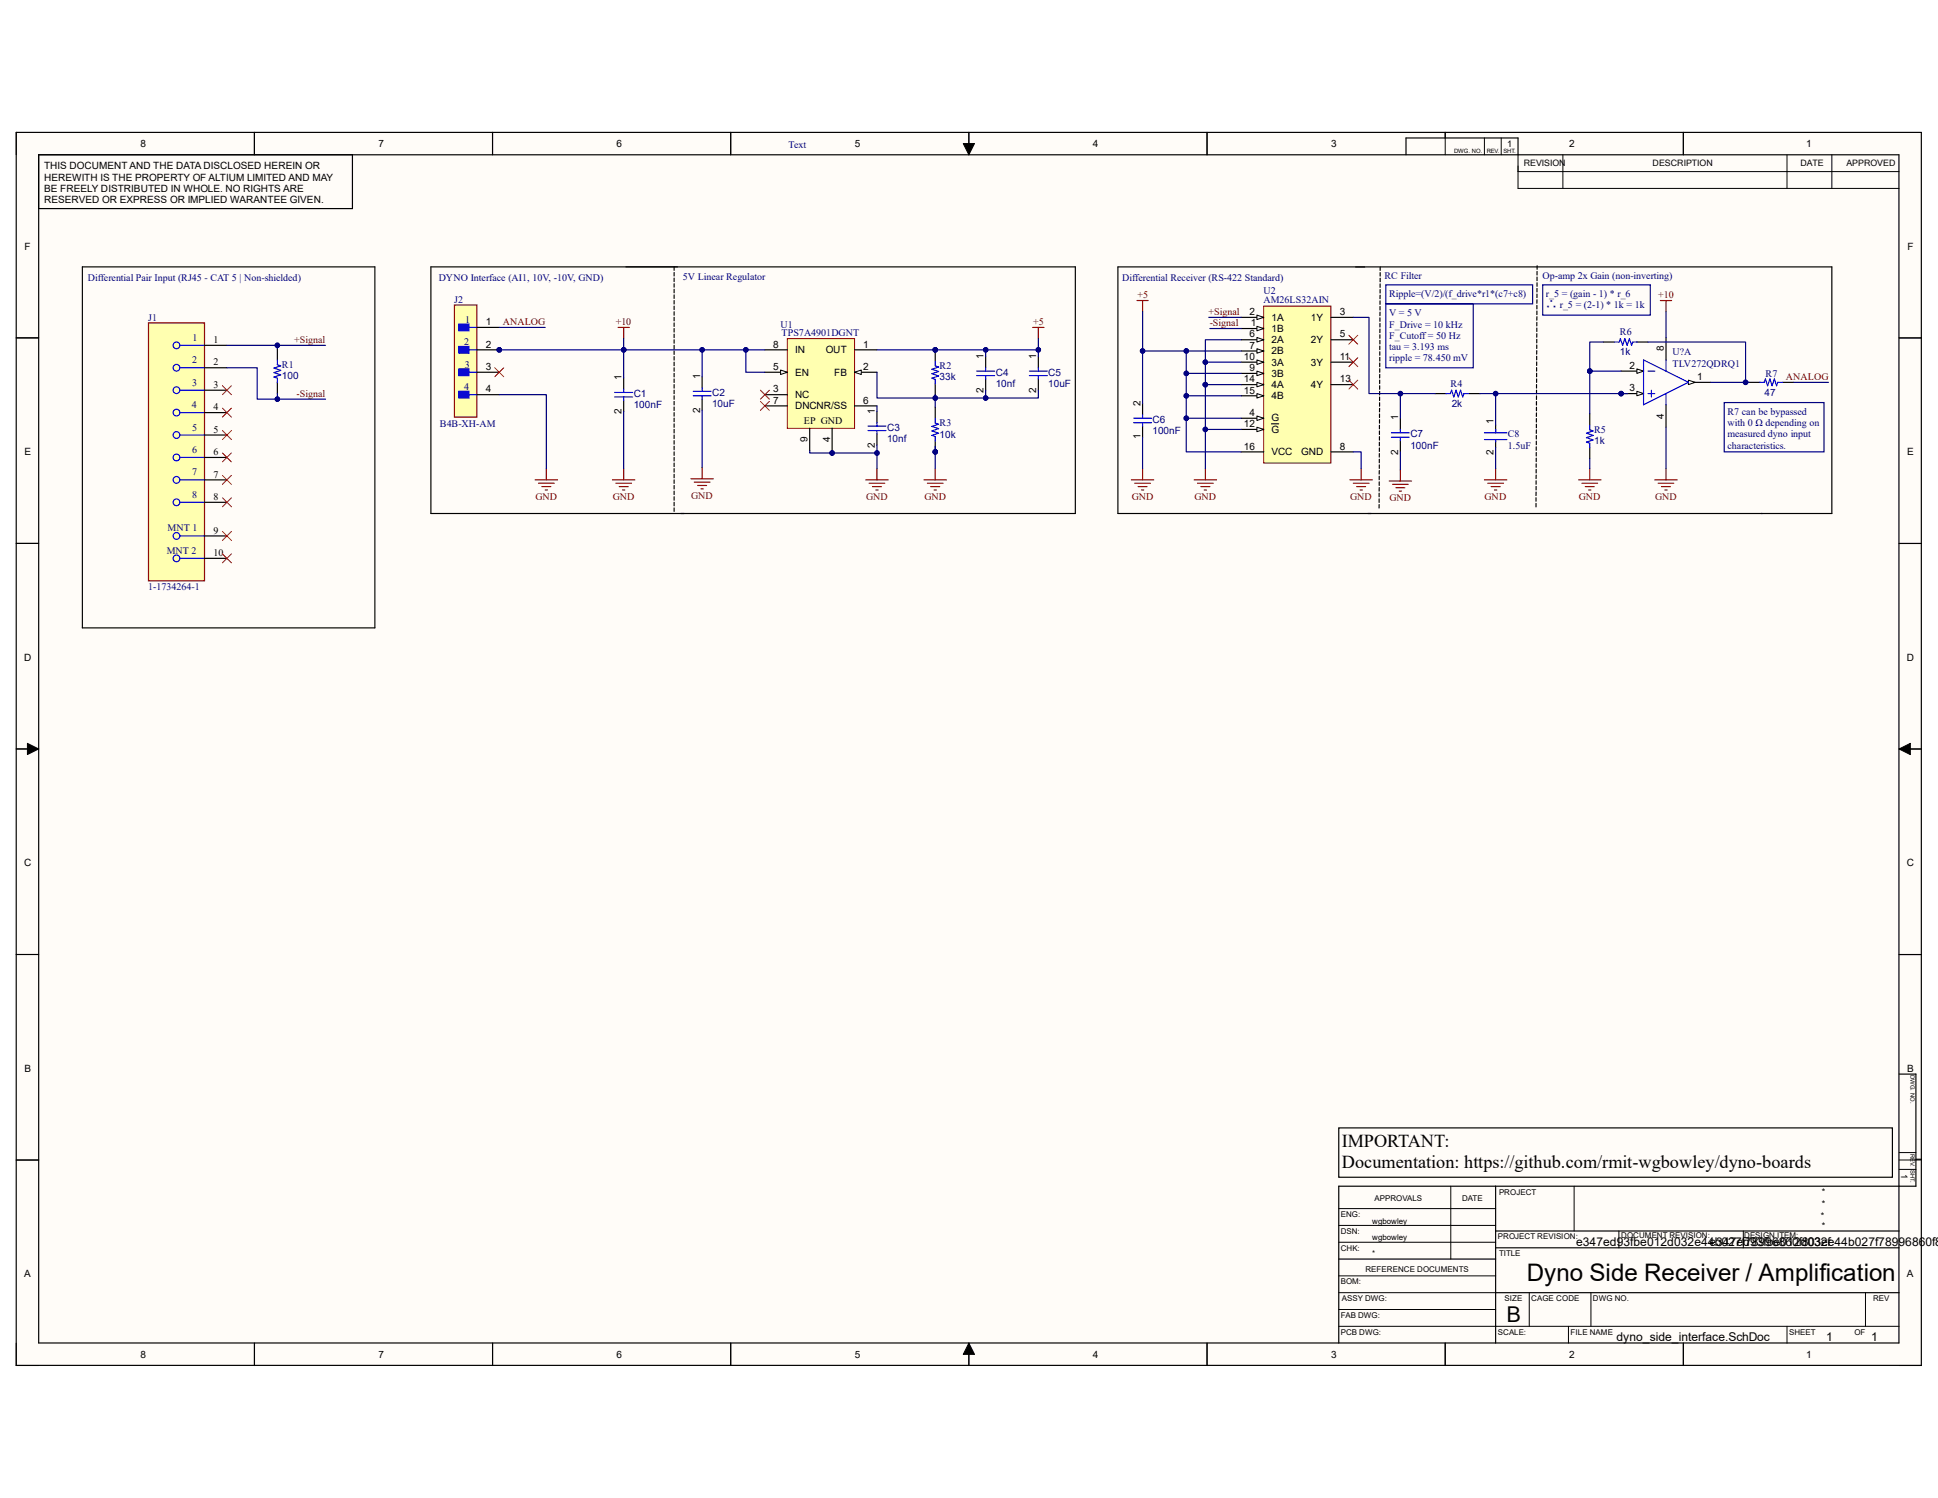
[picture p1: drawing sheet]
<svg xmlns="http://www.w3.org/2000/svg" width="279mm" height="216mm" viewBox="0 0 279 216" stroke-linecap="round" stroke-linejoin="round" font-family="sans-serif">
<g fill="#fffcf8">
<path d="M2.3 19.1h274.7v177.7h-274.7z" fill-rule="evenodd"/>
<path d="M5.6 22.3h268.2v171.3h-268.2z" fill-rule="evenodd"/>
</g>
<g fill="none" stroke="#000" stroke-width=".14">
<path d="M2.3 19.1v3.2M36.7 19.1v3.2M71 19.1v3.2M105.3 19.1v3.2M139.7 19.1v3.2M174 19.1v3.2M208.4 19.1v3.2M214 19.9v2.4M216.4 19.9v2.4M242.7 19.1v3.2M138.9 20.7h1.6l-.8 1.6zM218.9 22.3v4.9h54.9"/>
<path d="M218.9 24.7h54.9M225.3 22.3v4.9M257.6 22.3v4.9M264.1 22.3v4.9M2.3 48.7h3.3M273.8 48.7h3.2M2.3 78.3h3.3M273.8 78.3h3.2M2.3 107.9h3.3M4 107.1l1.6 .8-1.6 .8zM273.8 107.9l1.6-.8v1.7zM273.8 107.9h3.2"/>
<path d="M2.3 137.6h3.3M273.8 137.6h3.2M2.3 167.2h3.3M193 176.6h22.6M193 174.2h22.6M193 179h22.6M209.2 171v10.5M226.9 171v6.4M233.4 177.4v2.4M251.3 177.4v2.4M273.8 167.2h3.2M273.8 168.5h2.4"/>
<path d="M273.8 166.1h2.4M2.3 193.6v3.2h3.3M36.7 193.6v3.2M71 193.6v3.2M105.3 193.6v3.2M139.7 193.6l.8 1.6h-1.6zM139.7 193.6v3.2M174 193.6v3.2M193 191.2h80.8M193 186.3h22.6M193 183.9h22.6M193 188.7h22.6"/>
<path d="M208.4 193.6v3.2M220.5 186.3v4.9M226.1 191.2v2.4M229.4 186.3v4.9M242.7 193.6v3.2M257.6 191.2v2.4M268.9 186.3v4.9M273.8 196.8h3.2"/>
</g>
<g fill="none" stroke="#000" stroke-width=".17">
<path d="M2.3 19.1h274.7v177.7h-274.7zM36.7 19.1v3.2M71 19.1v3.2M105.3 19.1v3.2M139.7 19.1v3.2M174 19.1v3.2M208.4 19.1v.8M242.7 19.1v3.2M5.6 22.3h268.2v171.3h-268.2zM50.8 22.3v7.8h-45.2M202.7 22.3v-2.4h16.2v2.4M2.3 48.7h3.3"/>
<path d="M273.8 48.7h3.2M2.3 78.3h3.3M273.8 78.3h3.2M2.3 107.9h3.3M273.8 107.9h3.2M2.3 137.6h3.3M273.8 137.6h3.2M273.8 154.8h2.4v16.2h-83.2v22.6M2.3 167.2h3.3M215.6 177.4h58.2M215.6 171v22.6M215.6 179.8h58.2"/>
<path d="M276.2 167.1h.8M36.7 193.6v3.2M71 193.6v3.2M105.3 193.6v3.2M139.7 193.6v3.2M174 193.6v3.2M193 181.5h22.6M208.4 193.6v3.2M215.6 186.3h58.2M242.7 193.6v3.2"/>
</g>
<path d="M138.9 20.7h1.6l-.8 1.6zM4 107.1l1.6 .8-1.6 .8zM273.8 107.9l1.6-.8v1.7zM139.7 193.6l.8 1.6h-1.6z" fill="#000"/>
<path d="M182.2 44.1h9.7v22.6h-9.7z" fill-rule="evenodd" fill="#ffffb0"/>
<path d="M182.2 44.1h9.7v22.6h-9.7z" fill="none" stroke="#800000" stroke-width=".14"/>
<path d="M178.9 47.3h3.3" fill="none" stroke="#000" stroke-width=".17"/>
<path d="M181.2 47l1 .3-1 .4z" fill="#f8fcff"/>
<path d="M181.2 47l1 .3-1 .4z" fill="none" stroke="#000" stroke-width=".14"/>
<path d="M178.9 45.7h3.3" fill="none" stroke="#000" stroke-width=".17"/>
<path d="M181.2 45.4l1 .3-1 .4z" fill="#f8fcff"/>
<path d="M181.2 45.4l1 .3-1 .4z" fill="none" stroke="#000" stroke-width=".14"/>
<path d="M191.9 45.7h3.2M178.9 60.3h3.3" fill="none" stroke="#000" stroke-width=".17"/>
<path d="M181.2 60l1 .3-1 .3z" fill="#f8fcff"/>
<path d="M181.2 60l1 .3-1 .3z" fill="none" stroke="#000" stroke-width=".14"/>
<path d="M178.9 49h3.3M191.9 49h3.2" fill="none" stroke="#000" stroke-width=".17"/>
<path d="M181.2 48.6l1 .4-1 .3z" fill="#f8fcff"/>
<path d="M181.2 48.6l1 .4-1 .3z" fill="none" stroke="#000" stroke-width=".14"/>
<path d="M178.9 50.6h3.3" fill="none" stroke="#000" stroke-width=".17"/>
<path d="M181.2 50.3l1 .3-1 .3z" fill="#f8fcff"/>
<path d="M181.2 50.3l1 .3-1 .3z" fill="none" stroke="#000" stroke-width=".14"/>
<path d="M178.9 53.8h3.3M191.9 65.1h3.2" fill="none" stroke="#000" stroke-width=".17"/>
<path d="M181.2 53.5l1 .3-1 .3z" fill="#f8fcff"/>
<path d="M181.2 53.5l1 .3-1 .3z" fill="none" stroke="#000" stroke-width=".14"/>
<path d="M178.9 52.2h3.3" fill="none" stroke="#000" stroke-width=".17"/>
<path d="M181.2 51.9l1 .3-1 .3z" fill="#f8fcff"/>
<path d="M181.2 51.9l1 .3-1 .3z" fill="none" stroke="#000" stroke-width=".14"/>
<path d="M191.9 52.2h3.2M178.9 61.9h3.3" fill="none" stroke="#000" stroke-width=".17"/>
<path d="M181.2 61.6l1 .3-1 .3z" fill="#f8fcff"/>
<path d="M181.2 61.6l1 .3-1 .3z" fill="none" stroke="#000" stroke-width=".14"/>
<path d="M178.9 55.4h3.3M191.9 55.4h3.2M183.3 61.1h1" fill="none" stroke="#000" stroke-width=".17"/>
<path d="M181.2 55.1l1 .3-1 .4z" fill="#f8fcff"/>
<path d="M181.2 55.1l1 .3-1 .4z" fill="none" stroke="#000" stroke-width=".14"/>
<path d="M178.9 57h3.3" fill="none" stroke="#000" stroke-width=".17"/>
<path d="M181.2 56.7l1 .3-1 .4z" fill="#f8fcff"/>
<path d="M181.2 56.7l1 .3-1 .4z" fill="none" stroke="#000" stroke-width=".14"/>
<path d="M178.9 65.1h3.3" fill="none" stroke="#000" stroke-width=".17"/>
<path d="M21.4 46.5h8.1v37.2h-8.1z" fill-rule="evenodd" fill="#ffffb0"/>
<path d="M21.4 46.5h8.1v37.2h-8.1z" fill="none" stroke="#800000" stroke-width=".17"/>
<g fill="none" stroke="#00f" stroke-width=".17">
<path d="M25.9 49.8h3.6M25.9 53h3.6M25.9 56.2h3.6M25.9 59.5h3.6M25.9 62.7h3.6M25.9 65.9h3.6M25.9 69.2h3.6M25.9 72.4h3.6M25.9 77.2h3.6M25.9 80.5h3.6"/>
<circle cx="25.4" cy="49.8" r=".49"/>
<circle cx="25.4" cy="53" r=".49"/>
<circle cx="25.4" cy="59.5" r=".49"/>
<circle cx="25.4" cy="56.2" r=".49"/>
<circle cx="25.4" cy="65.9" r=".49"/>
<circle cx="25.4" cy="72.4" r=".49"/>
<circle cx="25.4" cy="62.7" r=".49"/>
<circle cx="25.4" cy="69.2" r=".49"/>
<circle cx="25.4" cy="77.2" r=".49"/>
<circle cx="25.4" cy="80.5" r=".49"/>
</g>
<path d="M29.5 49.8h3.2M29.5 53h3.2M29.5 56.2h3.2M29.5 59.5h3.2M29.5 62.7h3.2M29.5 65.9h3.2M29.5 69.2h3.2M29.5 72.4h3.2M29.5 77.2h3.2M29.5 80.5h3.2" fill="none" stroke="#000" stroke-width=".17"/>
<path d="M113.5 48.8h9.7v12.9h-9.7z" fill-rule="evenodd" fill="#ffffb0"/>
<path d="M113.5 48.8h9.7v12.9h-9.7z" fill="none" stroke="#800000" stroke-width=".14"/>
<path d="M123.2 50.4h3.2M123.2 53.7h3.2" fill="none" stroke="#000" stroke-width=".17"/>
<path d="M123.2 53.7l1-.4v.7z" fill="#f8fcff"/>
<path d="M123.2 53.7l1-.4v.7z" fill="none" stroke="#000" stroke-width=".14"/>
<path d="M110.3 56.9h3.2M110.3 53.7h3.2M120 61.7v3.3" fill="none" stroke="#000" stroke-width=".17"/>
<path d="M112.5 53.3l1 .4-1 .3z" fill="#f8fcff"/>
<path d="M112.5 53.3l1 .4-1 .3z" fill="none" stroke="#000" stroke-width=".14"/>
<path d="M110.3 58.5h3.2M110.3 50.4h3.2M123.2 58.5h3.2M116.7 61.7v3.3" fill="none" stroke="#000" stroke-width=".17"/>
<circle cx="72" cy="50.4" r=".32" fill="#000080"/>
<circle cx="72" cy="50.4" r=".32" fill="none" stroke="#000080" stroke-width=".14"/>
<path d="M65.5 44h3.2v16.1h-3.2z" fill-rule="evenodd" fill="#ffffb0"/>
<path d="M65.5 44h3.2v16.1h-3.2z" fill="none" stroke="#800000" stroke-width=".17"/>
<path d="M66.2 46.7h1.4v1h-1.4z" fill-rule="evenodd" fill="#00f"/>
<path d="M66.2 46.7h1.4v1h-1.4zM67.6 47.2h1.1" fill="none" stroke="#00f" stroke-width=".17"/>
<path d="M66.2 49.9h1.4v1h-1.4z" fill-rule="evenodd" fill="#00f"/>
<path d="M66.2 49.9h1.4v1h-1.4zM67.6 50.4h1.1" fill="none" stroke="#00f" stroke-width=".17"/>
<path d="M66.2 53.2h1.4v.9h-1.4z" fill-rule="evenodd" fill="#00f"/>
<path d="M66.2 53.2h1.4v.9h-1.4zM67.6 53.7h1.1" fill="none" stroke="#00f" stroke-width=".17"/>
<path d="M66.2 56.4h1.4v1h-1.4z" fill-rule="evenodd" fill="#00f"/>
<path d="M66.2 56.4h1.4v1h-1.4zM67.6 56.9h1.1" fill="none" stroke="#00f" stroke-width=".17"/>
<path d="M68.7 47.2h3.3M68.7 50.4h3.3" fill="none" stroke="#000" stroke-width=".17"/>
<circle cx="72" cy="50.4" r=".32" fill="#000080"/>
<circle cx="72" cy="50.4" r=".32" fill="none" stroke="#000080" stroke-width=".14"/>
<g fill="none" stroke="#000" stroke-width=".17">
<path d="M11.9 38.5h42.1v52h-42.1zM62.1 38.5h92.9v35.5h-92.9zM97.2 38.5v.5M97.2 39.3v.5M40 50.3v1.6M40 55.1v1.6M68.7 53.7h3.3M68.7 56.9h3.3M89.9 54.5v1.6M89.9 57.7v1.6M97.2 40.1v.5M97.2 40.9v.5"/>
<path d="M97.2 41.7v.5M97.2 42.5v.5M97.2 43.3v.5M97.2 44.1v.5M97.2 44.9v.5M97.2 45.7v.5M97.2 46.5v.5M97.2 47.3v.6M97.2 48.2v.5M97.2 49v.5M97.2 49.8v.5M97.2 50.6v.5"/>
<path d="M97.2 51.4v.5M97.2 52.2v.5M97.2 53v.5M97.2 53.8v.5M97.2 54.6v.5M97.2 55.4v.5M97.2 56.2v.5M97.2 57v.6M97.2 57.9v.5M97.2 58.7v.5M97.2 59.5v.5M101.2 54.3v1.6"/>
<path d="M101.2 57.5v1.6M126.4 59.3v1.6M142.1 51.4v1.6M142.1 54.6v1.6M149.7 51.4v1.6M149.7 54.6v1.6M97.2 60.3v.5M97.2 61.1v.5M97.2 61.9v.5M97.2 62.7v.5M97.2 63.5v.5M97.2 64.3v.5"/>
<path d="M97.2 65.1v.5M97.2 65.9v.5M97.2 66.7v.5M97.2 67.5v.6M97.2 68.4v.5M97.2 69.2v.5M97.2 70v.5M97.2 70.8v.5M97.2 71.6v.5M97.2 72.4v.5M97.2 73.2v.5M126.4 62.5v1.7"/>
</g>
<g fill="none" stroke="#f00" stroke-width=".14">
<path d="M32.1 58.8l1.3 1.3M32.1 55.6l1.3 1.3M33.4 58.8l-1.3 1.3M33.4 55.6l-1.3 1.3M71.3 53l1.3 1.3M72.6 53l-1.3 1.3M109.6 56.2l1.3 1.3M109.6 57.9l1.3 1.2M110.9 56.2l-1.3 1.3M110.9 57.9l-1.3 1.2M32.1 79.8l1.3 1.3M32.1 76.6l1.3 1.3"/>
<path d="M32.1 71.7l1.3 1.3M32.1 68.5l1.3 1.3M32.1 65.3l1.3 1.3M32.1 62.1l1.3 1.2M33.4 79.8l-1.3 1.3M33.4 76.6l-1.3 1.3M33.4 71.7l-1.3 1.3M33.4 68.5l-1.3 1.3M33.4 65.3l-1.3 1.3M33.4 62.1l-1.3 1.2"/>
</g>
<g fill="none" stroke="#00f" stroke-width=".17">
<path d="M40 51.9v.7l.5 .1-1 .4 1 .3-1 .3 1 .3-1 .3 .5 .2v.7M88.6 57.2h2.6M88.6 56.6h2.6M89.9 56.1v.5M89.9 57.2v.5M99.9 57h2.6M99.9 56.4h2.6M101.2 55.9v.5M101.2 57v.5M140.8 54.1h2.6M140.8 53.5h2.6M142.1 53v.5"/>
<path d="M142.1 54.1v.5M148.4 54.1h2.6M148.4 53.5h2.6M149.7 53v.5M149.7 54.1v.5M125.1 62.1h2.6M125.1 61.4h2.6M126.4 60.9v.5M126.4 62.1v.4"/>
</g>
<g fill="none" stroke="#800000" stroke-width=".17">
<path d="M89.1 47.2h1.6M89.9 47.2v1.6M148.9 47.2h1.6M149.7 47.2v1.6M77.1 69.2h3.3M77.6 69.6h2.3M78.1 70.1h1.3M78.6 70.6h.3M78.8 67.5v1.7M88.3 69.2h3.2M88.8 69.6h2.2M89.3 70.1h1.3"/>
<path d="M89.8 70.6h.3M89.9 67.5v1.7M99.6 69h3.2M100.1 69.5h2.3M100.6 70h1.3M101.1 70.5h.3M101.2 67.4v1.6M124.8 69.2h3.2M125.3 69.6h2.3M125.8 70.1h1.3M126.3 70.6h.3M126.4 67.5v1.7"/>
<path d="M133.2 69.2h3.3M133.7 69.6h2.3M134.2 70.1h1.3M134.7 70.6h.3M134.8 67.5v1.7"/>
</g>
<circle cx="134.8" cy="65.1" r=".32" fill="#000080"/>
<circle cx="134.8" cy="65.1" r=".32" fill="none" stroke="#000080" stroke-width=".14"/>
<path d="M134.8 58.7v1.6M134.8 63.5v1.6" fill="none" stroke="#000" stroke-width=".17"/>
<circle cx="134.8" cy="65.1" r=".32" fill="#000080"/>
<circle cx="134.8" cy="65.1" r=".32" fill="none" stroke="#000080" stroke-width=".14"/>
<path d="M134.8 60.3v.7l.5 .1-.9 .4 .9 .3-.9 .3 .9 .3-.9 .4 .4 .1v.7" fill="none" stroke="#00f" stroke-width=".17"/>
<circle cx="134.8" cy="50.4" r=".32" fill="#000080"/>
<circle cx="134.8" cy="50.4" r=".32" fill="none" stroke="#000080" stroke-width=".14"/>
<path d="M134.8 50.4v1.6" fill="none" stroke="#000" stroke-width=".17"/>
<circle cx="134.8" cy="50.4" r=".32" fill="#000080"/>
<circle cx="134.8" cy="50.4" r=".32" fill="none" stroke="#000080" stroke-width=".14"/>
<g fill="none" stroke="#000" stroke-width=".17">
<path d="M161.2 38.5h102.9v35.5h-102.9zM199 38.5v.5M199 39.3v.5M221.6 39.1v.5M221.6 39.9v.5M221.6 38.3v.5M134.8 55.3v1.6M164.7 58.2v1.6M198.9 59.7v.5M198.9 57.2v.5M198.9 58v.5M198.9 58.9v.5"/>
<path d="M198.9 54.8v.5M198.9 55.6v.5M198.9 56.4v.5M198.9 52.3v.5M198.9 53.1v.6M198.9 54v.5M198.9 49.9v.5M198.9 50.7v.5M198.9 51.5v.5M198.9 48.2v.6M198.9 49.1v.5M198.9 45.8v.5"/>
<path d="M198.9 46.6v.5M198.9 47.4v.5M199 43.4v.5M199 44.2v.5M199 45l-.1 .5M199 40.9v.5M199 41.7v.5M199 42.5v.6M199 40.1v.5M206.9 56.7h1.6M211.8 56.7h1.6M221.5 57.9v.5"/>
<path d="M221.5 58.7v.5M221.5 59.5v.5M221.5 55.4v.5M221.5 56.2v.6M221.5 57.1v.5M221.5 53v.5M221.5 53.8v.5M221.5 54.6v.5M221.5 51.4v.5M221.5 52.2v.5M221.6 48.9v.5M221.6 49.7v.5"/>
<path d="M221.6 50.5l-.1 .5M221.6 46.5v.5M221.6 47.3v.5M221.6 48.1v.5M221.6 44v.5M221.6 44.8v.5M221.6 45.6v.6M221.6 41.6v.5M221.6 42.4v.5M221.6 43.2v.5M221.6 40.8v.5M229.2 59.6v1.6"/>
<path d="M231.1 49.3h1.6M236 49.3h1.6M252.1 55.1h1.7M257 55.1h1.6M164.7 61.4v1.6M198.8 71.1v.5M198.8 71.9v.5M198.8 72.7v.5M198.8 68.6v.5M198.8 69.4v.6M198.8 70.3v.5M198.9 66.2v.5"/>
<path d="M198.9 67v.5M198.9 67.8l-.1 .5M198.9 63.7v.6M198.9 64.6v.5M198.9 65.4v.5M198.9 61.3v.5M198.9 62.1v.5M198.9 62.9v.5M198.9 60.5v.5M201.9 60.3v1.6M201.9 63.5v1.6M215.6 61.2v1.2"/>
<path d="M215.6 63.5v1M221.4 71.7v.5M221.4 72.5v.6M221.5 69.3v.5M221.5 70.1v.5M221.5 70.9l-.1 .5M221.5 66.8v.6M221.5 67.7v.5M221.5 68.5v.5M221.5 64.4v.5M221.5 65.2v.5M221.5 66v.5"/>
<path d="M221.5 62.8v.5M221.5 63.6v.5M221.5 60.3v.5M221.5 61.1v.5M221.5 62v.5M229.2 64.5v1.6"/>
</g>
<g fill="none" stroke="#00f" stroke-width=".17">
<path d="M134.8 52.1v.6l.5 .2-.9 .3 .9 .3-.9 .4 .9 .3-.9 .3 .4 .2v.6M164.7 59.8v.5M208.5 56.7h.6l.2-.5 .3 1 .3-1 .3 1 .4-1 .3 1 .2-.5h.6M232.8 49.3h.6l.2-.5 .3 1 .4-1 .3 1 .3-1 .3 1 .2-.5h.6M253.7 55.1h.6l.2-.5 .3 1 .4-1 .3 1 .3-1 .3 1 .2-.5h.6M163.4 60.3h2.6M163.4 60.9h2.6M164.7 60.9v.5M200.6 63h2.6M200.6 62.4h2.6M201.9 61.9v.5M201.9 63v.5"/>
<path d="M214 62.4h3.2M214 63.4h3.2M215.6 61.9v.5M215.6 63.5v.2M229.2 61.3v.6l.5 .2-1 .3 1 .4-1 .3 1 .3-1 .3 .5 .2v.6"/>
</g>
<g fill="none" stroke="#800000" stroke-width=".17">
<path d="M163.9 43.3h1.6M164.7 43.3v1.6M239.4 43.3h1.6M240.2 43.3v1.6M163.1 69.2h3.2M163.6 69.6h2.3M164.1 70.1h1.3M164.6 70.6h.3M164.7 67.5v1.7M172.2 69.2h3.2M172.6 69.6h2.3M173.1 70.1h1.3"/>
<path d="M173.6 70.6h.3M173.8 67.6v1.6M194.6 69.2h3.3M195.1 69.6h2.3M195.6 70.1h1.3M196.1 70.6h.3M196.2 67.6v1.6M200.3 69.3h3.2M200.8 69.8h2.2M201.2 70.3h1.3M201.7 70.8h.4M201.9 67.7v1.6"/>
<path d="M214 69.2h3.2M214.5 69.6h2.3M215 70.1h1.3M215.5 70.6h.3M215.6 67.6v1.6M227.6 69.2h3.2M228.1 69.6h2.2M228.5 70.1h1.3M229 70.6h.4M229.2 67.6v1.6M238.6 69.2h3.2M239.1 69.6h2.2"/>
<path d="M239.5 70.1h1.3M240 70.6h.3M240.2 67.6v1.6"/>
</g>
<path d="M194.5 48.3l1.2 1.3M194.5 51.6l1.2 1.2M194.5 54.8l1.2 1.3M195.7 48.3l-1.2 1.3M195.7 51.6l-1.2 1.2M195.7 54.8l-1.2 1.3" fill="none" stroke="#f00" stroke-width=".14"/>
<circle cx="233.7" cy="56.7" r=".32" fill="#000080"/>
<circle cx="233.7" cy="56.7" r=".32" fill="none" stroke="#000080" stroke-width=".14"/>
<path d="M243.4 55.1h3.2" fill="none" stroke="#000" stroke-width=".17"/>
<path d="M243.4 54.8l1 .3-1 .3z" fill="#f8fcff"/>
<path d="M243.4 54.8l1 .3-1 .3z" fill="none" stroke="#000" stroke-width=".14"/>
<path d="M233.7 53.5h3.3" fill="none" stroke="#000" stroke-width=".17"/>
<path d="M236 53.2l1 .3-1 .3z" fill="#f8fcff"/>
<path d="M236 53.2l1 .3-1 .3z" fill="none" stroke="#000" stroke-width=".14"/>
<path d="M233.7 56.7h3.3" fill="none" stroke="#000" stroke-width=".17"/>
<path d="M236 56.4l1 .3-1 .3z" fill="#f8fcff"/>
<path d="M236 56.4l1 .3-1 .3z" fill="none" stroke="#000" stroke-width=".14"/>
<circle cx="233.7" cy="56.7" r=".32" fill="#000080"/>
<circle cx="233.7" cy="56.7" r=".32" fill="none" stroke="#000080" stroke-width=".14"/>
<path d="M237 51.9l6.4 3.2-6.4 3.2zM237.6 53.5h1M237.6 56.7h1M238.1 56.2v1M240.2 51.9v1.6M240.2 56.7v1.6" fill="none" stroke="#00f" stroke-width=".17"/>
<path d="M240.2 48.6v3.3M240.2 58.3v3.3M193 162.6h79.8v7.1h-79.8z" fill="none" stroke="#000" stroke-width=".17"/>
<path d="M32.7 49.8h14.2M199.8 43.8h12.6v9.2h-12.6zM199.8 41.1h21.2v2.7h-21.2zM222.4 41.1h15.5v4.3h-15.5zM248.6 58h14.4v7.1h-14.4z" fill="none" stroke="#000080" stroke-width=".17"/>
<circle cx="40" cy="49.8" r=".32" fill="#000080"/>
<circle cx="40" cy="49.8" r=".32" fill="none" stroke="#000080" stroke-width=".14"/>
<path d="M40 49.8v.5" fill="none" stroke="#000080" stroke-width=".17"/>
<circle cx="40" cy="49.8" r=".32" fill="#000080"/>
<circle cx="40" cy="49.8" r=".32" fill="none" stroke="#000080" stroke-width=".14"/>
<path d="M72 56.9h6.8v10.6M72 47.2h6.6M89.9 50.4v4.1M101.2 59.1v8.3M126.4 58.5v.8" fill="none" stroke="#000080" stroke-width=".17"/>
<circle cx="89.9" cy="50.4" r=".32" fill="#000080"/>
<circle cx="89.9" cy="50.4" r=".32" fill="none" stroke="#000080" stroke-width=".14"/>
<path d="M89.9 48.8v1.6" fill="none" stroke="#000080" stroke-width=".17"/>
<circle cx="89.9" cy="50.4" r=".32" fill="#000080"/>
<circle cx="89.9" cy="50.4" r=".32" fill="none" stroke="#000080" stroke-width=".14"/>
<path d="M110.3 50.4h-2.8v3.3h2.8" fill="none" stroke="#000080" stroke-width=".17"/>
<circle cx="107.5" cy="50.4" r=".32" fill="#000080"/>
<circle cx="107.5" cy="50.4" r=".32" fill="none" stroke="#000080" stroke-width=".14"/>
<path d="M101.2 50.4h6.3" fill="none" stroke="#000080" stroke-width=".17"/>
<circle cx="101.2" cy="50.4" r=".32" fill="#000080"/>
<circle cx="101.2" cy="50.4" r=".32" fill="none" stroke="#000080" stroke-width=".14"/>
<circle cx="107.5" cy="50.4" r=".32" fill="#000080"/>
<circle cx="107.5" cy="50.4" r=".32" fill="none" stroke="#000080" stroke-width=".14"/>
<path d="M71.8 50.4h29.4v3.9" fill="none" stroke="#000080" stroke-width=".17"/>
<circle cx="72" cy="50.4" r=".32" fill="#000080"/>
<circle cx="72" cy="50.4" r=".32" fill="none" stroke="#000080" stroke-width=".14"/>
<circle cx="89.9" cy="50.4" r=".32" fill="#000080"/>
<circle cx="89.9" cy="50.4" r=".32" fill="none" stroke="#000080" stroke-width=".14"/>
<circle cx="101.2" cy="50.4" r=".32" fill="#000080"/>
<circle cx="101.2" cy="50.4" r=".32" fill="none" stroke="#000080" stroke-width=".14"/>
<path d="M126.4 64.2v3.3" fill="none" stroke="#000080" stroke-width=".17"/>
<circle cx="126.4" cy="65.3" r=".32" fill="#000080"/>
<circle cx="126.4" cy="65.3" r=".32" fill="none" stroke="#000080" stroke-width=".14"/>
<path d="M142.1 50.4v1" fill="none" stroke="#000080" stroke-width=".17"/>
<circle cx="142.1" cy="50.4" r=".32" fill="#000080"/>
<circle cx="142.1" cy="50.4" r=".32" fill="none" stroke="#000080" stroke-width=".14"/>
<path d="M142.1 56.2v1.2" fill="none" stroke="#000080" stroke-width=".17"/>
<circle cx="142.1" cy="57.4" r=".32" fill="#000080"/>
<circle cx="142.1" cy="57.4" r=".32" fill="none" stroke="#000080" stroke-width=".14"/>
<path d="M126.4 53.7v3.7h23.3v-1.2" fill="none" stroke="#000080" stroke-width=".17"/>
<circle cx="134.8" cy="57.4" r=".32" fill="#000080"/>
<circle cx="134.8" cy="57.4" r=".32" fill="none" stroke="#000080" stroke-width=".14"/>
<circle cx="142.1" cy="57.4" r=".32" fill="#000080"/>
<circle cx="142.1" cy="57.4" r=".32" fill="none" stroke="#000080" stroke-width=".14"/>
<path d="M126.4 50.4h23.3v1" fill="none" stroke="#000080" stroke-width=".17"/>
<circle cx="134.8" cy="50.4" r=".32" fill="#000080"/>
<circle cx="134.8" cy="50.4" r=".32" fill="none" stroke="#000080" stroke-width=".14"/>
<circle cx="142.1" cy="50.4" r=".32" fill="#000080"/>
<circle cx="142.1" cy="50.4" r=".32" fill="none" stroke="#000080" stroke-width=".14"/>
<circle cx="149.7" cy="50.4" r=".32" fill="#000080"/>
<circle cx="149.7" cy="50.4" r=".32" fill="none" stroke="#000080" stroke-width=".14"/>
<path d="M149.7 48.8v1.6" fill="none" stroke="#000080" stroke-width=".17"/>
<circle cx="149.7" cy="50.4" r=".32" fill="#000080"/>
<circle cx="149.7" cy="50.4" r=".32" fill="none" stroke="#000080" stroke-width=".14"/>
<path d="M174.3 45.7h4.6M174.4 47.3h4.5M178.9 49h-5.1v3.2" fill="none" stroke="#000080" stroke-width=".17"/>
<circle cx="173.8" cy="52.2" r=".32" fill="#000080"/>
<circle cx="173.8" cy="52.2" r=".32" fill="none" stroke="#000080" stroke-width=".14"/>
<path d="M173.8 55.4h5.1" fill="none" stroke="#000080" stroke-width=".17"/>
<circle cx="173.8" cy="55.4" r=".32" fill="#000080"/>
<circle cx="173.8" cy="55.4" r=".32" fill="none" stroke="#000080" stroke-width=".14"/>
<path d="M173.8 55.4v6.5h5.1" fill="none" stroke="#000080" stroke-width=".17"/>
<circle cx="173.8" cy="61.9" r=".32" fill="#000080"/>
<circle cx="173.8" cy="61.9" r=".32" fill="none" stroke="#000080" stroke-width=".14"/>
<circle cx="173.8" cy="55.4" r=".32" fill="#000080"/>
<circle cx="173.8" cy="55.4" r=".32" fill="none" stroke="#000080" stroke-width=".14"/>
<path d="M178.9 52.2h-5.1v3.2" fill="none" stroke="#000080" stroke-width=".17"/>
<circle cx="173.8" cy="52.2" r=".32" fill="#000080"/>
<circle cx="173.8" cy="52.2" r=".32" fill="none" stroke="#000080" stroke-width=".14"/>
<circle cx="173.8" cy="55.4" r=".32" fill="#000080"/>
<circle cx="173.8" cy="55.4" r=".32" fill="none" stroke="#000080" stroke-width=".14"/>
<path d="M171 60.3v4.8h7.9" fill="none" stroke="#000080" stroke-width=".17"/>
<circle cx="171" cy="60.3" r=".32" fill="#000080"/>
<circle cx="171" cy="60.3" r=".32" fill="none" stroke="#000080" stroke-width=".14"/>
<path d="M171 57v3.3h7.9" fill="none" stroke="#000080" stroke-width=".17"/>
<circle cx="171" cy="57" r=".32" fill="#000080"/>
<circle cx="171" cy="57" r=".32" fill="none" stroke="#000080" stroke-width=".14"/>
<circle cx="171" cy="60.3" r=".32" fill="#000080"/>
<circle cx="171" cy="60.3" r=".32" fill="none" stroke="#000080" stroke-width=".14"/>
<path d="M32.7 53h4.4v4.5h9.8" fill="none" stroke="#000080" stroke-width=".17"/>
<circle cx="40" cy="57.5" r=".32" fill="#000080"/>
<circle cx="40" cy="57.5" r=".32" fill="none" stroke="#000080" stroke-width=".14"/>
<path d="M40 56.7v.8" fill="none" stroke="#000080" stroke-width=".17"/>
<circle cx="40" cy="57.5" r=".32" fill="#000080"/>
<circle cx="40" cy="57.5" r=".32" fill="none" stroke="#000080" stroke-width=".14"/>
<path d="M89.9 59.3v8.2M134.8 56.9v1.8M195.1 65.1h1.1v2.5" fill="none" stroke="#000080" stroke-width=".17"/>
<circle cx="134.8" cy="57.4" r=".32" fill="#000080"/>
<circle cx="134.8" cy="57.4" r=".32" fill="none" stroke="#000080" stroke-width=".14"/>
<path d="M178.9 53.8h-7.9v3.2h7.9M164.7 63v4.5" fill="none" stroke="#000080" stroke-width=".17"/>
<circle cx="171" cy="57" r=".32" fill="#000080"/>
<circle cx="171" cy="57" r=".32" fill="none" stroke="#000080" stroke-width=".14"/>
<circle cx="171" cy="53.8" r=".32" fill="#000080"/>
<circle cx="171" cy="53.8" r=".32" fill="none" stroke="#000080" stroke-width=".14"/>
<path d="M164.7 50.6v7.6" fill="none" stroke="#000080" stroke-width=".17"/>
<circle cx="164.7" cy="50.6" r=".32" fill="#000080"/>
<circle cx="164.7" cy="50.6" r=".32" fill="none" stroke="#000080" stroke-width=".14"/>
<path d="M164.7 44.9v5.7h14.2M201.9 65.1v2.6M215.6 64.5v3.1" fill="none" stroke="#000080" stroke-width=".17"/>
<circle cx="164.7" cy="50.6" r=".32" fill="#000080"/>
<circle cx="164.7" cy="50.6" r=".32" fill="none" stroke="#000080" stroke-width=".14"/>
<circle cx="171" cy="50.6" r=".32" fill="#000080"/>
<circle cx="171" cy="50.6" r=".32" fill="none" stroke="#000080" stroke-width=".14"/>
<path d="M171 50.6v3.2" fill="none" stroke="#000080" stroke-width=".17"/>
<circle cx="171" cy="53.8" r=".32" fill="#000080"/>
<circle cx="171" cy="53.8" r=".32" fill="none" stroke="#000080" stroke-width=".14"/>
<circle cx="171" cy="50.6" r=".32" fill="#000080"/>
<circle cx="171" cy="50.6" r=".32" fill="none" stroke="#000080" stroke-width=".14"/>
<path d="M213.4 56.7h2.2" fill="none" stroke="#000080" stroke-width=".17"/>
<circle cx="215.6" cy="56.7" r=".32" fill="#000080"/>
<circle cx="215.6" cy="56.7" r=".32" fill="none" stroke="#000080" stroke-width=".14"/>
<path d="M229.2 53.5h4.5M240.2 44.9v3.7M229.2 66.1v1.5" fill="none" stroke="#000080" stroke-width=".17"/>
<circle cx="229.2" cy="53.5" r=".32" fill="#000080"/>
<circle cx="229.2" cy="53.5" r=".32" fill="none" stroke="#000080" stroke-width=".14"/>
<path d="M231.1 49.3h-1.9v4.2" fill="none" stroke="#000080" stroke-width=".17"/>
<circle cx="229.2" cy="53.5" r=".32" fill="#000080"/>
<circle cx="229.2" cy="53.5" r=".32" fill="none" stroke="#000080" stroke-width=".14"/>
<path d="M251.7 55.1h.4" fill="none" stroke="#000080" stroke-width=".17"/>
<circle cx="251.7" cy="55.1" r=".32" fill="#000080"/>
<circle cx="251.7" cy="55.1" r=".32" fill="none" stroke="#000080" stroke-width=".14"/>
<path d="M237.6 49.3h14.1v5.8h-5.1M258.6 55.1h5M240.2 61.6v6" fill="none" stroke="#000080" stroke-width=".17"/>
<circle cx="251.7" cy="55.1" r=".32" fill="#000080"/>
<circle cx="251.7" cy="55.1" r=".32" fill="none" stroke="#000080" stroke-width=".14"/>
<path d="M234.7 56.7h-19.1v4.5" fill="none" stroke="#000080" stroke-width=".17"/>
<circle cx="233.7" cy="56.7" r=".32" fill="#000080"/>
<circle cx="233.7" cy="56.7" r=".32" fill="none" stroke="#000080" stroke-width=".14"/>
<circle cx="215.6" cy="56.7" r=".32" fill="#000080"/>
<circle cx="215.6" cy="56.7" r=".32" fill="none" stroke="#000080" stroke-width=".14"/>
<path d="M201.9 56.7v3.6" fill="none" stroke="#000080" stroke-width=".17"/>
<circle cx="201.9" cy="56.7" r=".32" fill="#000080"/>
<circle cx="201.9" cy="56.7" r=".32" fill="none" stroke="#000080" stroke-width=".14"/>
<path d="M195.1 45.7h2.3v11h9.5" fill="none" stroke="#000080" stroke-width=".17"/>
<circle cx="201.9" cy="56.7" r=".32" fill="#000080"/>
<circle cx="201.9" cy="56.7" r=".32" fill="none" stroke="#000080" stroke-width=".14"/>
<path d="M229.2 53.5v6.1" fill="none" stroke="#000080" stroke-width=".17"/>
<circle cx="229.2" cy="53.5" r=".32" fill="#000080"/>
<circle cx="229.2" cy="53.5" r=".32" fill="none" stroke="#000080" stroke-width=".14"/>
<path d="M134.8 64.3v3.2" fill="none" stroke="#000080" stroke-width=".17"/>
<circle cx="134.8" cy="65.1" r=".32" fill="#000080"/>
<circle cx="134.8" cy="65.1" r=".32" fill="none" stroke="#000080" stroke-width=".14"/>
<path d="M120 65v.3" fill="none" stroke="#000080" stroke-width=".17"/>
<circle cx="120" cy="65.3" r=".32" fill="#000080"/>
<circle cx="120" cy="65.3" r=".32" fill="none" stroke="#000080" stroke-width=".14"/>
<path d="M116.7 65v.3h9.7" fill="none" stroke="#000080" stroke-width=".17"/>
<circle cx="120" cy="65.3" r=".32" fill="#000080"/>
<circle cx="120" cy="65.3" r=".32" fill="none" stroke="#000080" stroke-width=".14"/>
<circle cx="126.4" cy="65.3" r=".32" fill="#000080"/>
<circle cx="126.4" cy="65.3" r=".32" fill="none" stroke="#000080" stroke-width=".14"/>
<path d="M173.8 61.9v5.7" fill="none" stroke="#000080" stroke-width=".17"/>
<circle cx="173.8" cy="61.9" r=".32" fill="#000080"/>
<circle cx="173.8" cy="61.9" r=".32" fill="none" stroke="#000080" stroke-width=".14"/>
<text font-size="3.5" x="220.1" y="184.6">Dyno Side Receiver / Amplification</text>
<text font-size="3.1" x="217.2" y="190.5">B</text>
<g font-size="2.6">
<text x="193.5" y="165.4">IMPORTANT:</text>
<text x="193.5" y="168.3">Documentation: https://github.com/rmit-wgbowley/dyno-boards</text>
</g>
<g font-size="1.7">
<text x="227.2" y="179.6">e347ed93fbe012d032e44b027f78996860f803ef</text>
<text x="246.5" y="179.6">e347ed93fbe012d032e44b027f78996860f80</text>
<text x="233" y="193.2">dyno_side_interface.SchDoc</text>
<text x="263.3" y="193.2">1</text>
<text x="269.8" y="193.2">1</text>
</g>
<text font-size="1.6" fill="#000080" x="222.9" y="44.4">∴ r_5 = (2-1) * 1k = 1k</text>
<g font-size="1.4">
<text x="20.2" y="21.2">8</text>
<text x="54.6" y="21.2">7</text>
<text x="88.9" y="21.2">6</text>
<text x="123.2" y="21.2">5</text>
<text x="157.6" y="21.2">4</text>
<text x="191.9" y="21.2">3</text>
<text x="226.2" y="21.2">2</text>
<text x="260.4" y="21.2">1</text>
<text x="6.3" y="24.4">THIS DOCUMENT AND THE DATA DISCLOSED HEREIN OR</text>
<text x="6.3" y="26">HEREWITH IS THE PROPERTY OF ALTIUM LIMITED AND MAY</text>
<text x="6.3" y="27.6">BE FREELY DISTRIBUTED IN WHOLE. NO RIGHTS ARE</text>
<text x="6.3" y="29.3">RESERVED OR EXPRESS OR IMPLIED WARANTEE GIVEN.</text>
<text x="3.6" y="36">F</text>
<text x="275" y="36">F</text>
<text x="70" y="46.9">1</text>
<text x="180.1" y="45.4">2</text>
<text x="180.3" y="47">1</text>
<text x="183.3" y="47.8">1B</text>
<text x="183.3" y="46.2">1A</text>
<text x="189" y="46.2">1Y</text>
<text x="193.2" y="45.4">3</text>
<text x="30.8" y="49.4">1</text>
<text x="30.8" y="52.7">2</text>
<text x="70" y="50.1">2</text>
<text x="70" y="53.3">3</text>
<text x="111.5" y="53.3">5</text>
<text x="111.5" y="50.1">8</text>
<text x="114.6" y="50.9">IN</text>
<text x="119" y="50.9">OUT</text>
<text x="124.5" y="50.1">1</text>
<text x="124.5" y="53.3">2</text>
<text x="141.8" y="51.7" transform="rotate(-90 141.8 51.7)">1</text>
<text x="149.4" y="51.7" transform="rotate(-90 149.4 51.7)">1</text>
<text x="179.3" y="51.9">10</text>
<text x="180.1" y="48.6">6</text>
<text x="180.1" y="50.2">7</text>
<text x="180.1" y="53.5">9</text>
<text x="183.3" y="49.4">2A</text>
<text x="183.3" y="51.1">2B</text>
<text x="183.3" y="52.7">3A</text>
<text x="189" y="49.4">2Y</text>
<text x="189" y="52.7">3Y</text>
<text x="193.2" y="48.6">5</text>
<text x="193.2" y="51.9">11</text>
<text x="234.9" y="53.2">2</text>
<text x="239.9" y="50.6" transform="rotate(-90 239.9 50.6)">8</text>
<text x="30.8" y="55.9">3</text>
<text x="30.8" y="59.1">4</text>
<text x="70" y="56.6">4</text>
<text x="89.6" y="59.7" transform="rotate(-90 89.6 59.7)">2</text>
<text x="89.6" y="54.8" transform="rotate(-90 89.6 54.8)">1</text>
<text x="100.9" y="59.6" transform="rotate(-90 100.9 59.6)">2</text>
<text x="100.9" y="54.6" transform="rotate(-90 100.9 54.6)">1</text>
<text x="111.5" y="56.6">3</text>
<text x="111.5" y="58.2">7</text>
<text x="114.6" y="57.4">NC</text>
<text x="114.6" y="54.1">EN</text>
<text x="114.6" y="59">DNCNR/SS</text>
<text x="120.3" y="54.1">FB</text>
<text x="124.5" y="58.2">6</text>
<text x="126.1" y="59.6" transform="rotate(-90 126.1 59.6)">1</text>
<text x="141.8" y="56.6" transform="rotate(-90 141.8 56.6)">2</text>
<text x="149.4" y="56.6" transform="rotate(-90 149.4 56.6)">2</text>
<text x="164.4" y="58.5" transform="rotate(-90 164.4 58.5)">2</text>
<text x="179.3" y="55.1">14</text>
<text x="179.3" y="56.7">15</text>
<text x="180.1" y="59.9">4</text>
<text x="183.3" y="54.3">3B</text>
<text x="183.3" y="55.9">4A</text>
<text x="183.3" y="57.5">4B</text>
<text x="189" y="55.9">4Y</text>
<text x="193.2" y="55.1">13</text>
<text x="234.9" y="56.4">3</text>
<text x="244.7" y="54.8">1</text>
<text x="3.5" y="65.6">E</text>
<text x="30.8" y="62.4">5</text>
<text x="30.8" y="65.6">6</text>
<text x="115.9" y="61.1">EP GND</text>
<text x="116.4" y="63.8" transform="rotate(-90 116.4 63.8)">9</text>
<text x="119.7" y="63.8" transform="rotate(-90 119.7 63.8)">4</text>
<text x="126.1" y="64.6" transform="rotate(-90 126.1 64.6)">2</text>
<text x="164.4" y="63.2" transform="rotate(-90 164.4 63.2)">1</text>
<text x="179.3" y="61.6">12</text>
<text x="179.3" y="64.8">16</text>
<text x="183.3" y="60.7">G</text>
<text x="183.3" y="62.4">G</text>
<text x="183.3" y="65.6">VCC</text>
<text x="187.6" y="65.6">GND</text>
<text x="193.2" y="64.8">8</text>
<text x="201.6" y="65.5" transform="rotate(-90 201.6 65.5)">2</text>
<text x="201.6" y="60.6" transform="rotate(-90 201.6 60.6)">1</text>
<text x="215.3" y="65.5" transform="rotate(-90 215.3 65.5)">2</text>
<text x="215.3" y="61.1" transform="rotate(-90 215.3 61.1)">1</text>
<text x="239.9" y="60.4" transform="rotate(-90 239.9 60.4)">4</text>
<text x="275" y="65.6">E</text>
<text x="30.8" y="68.8">7</text>
<text x="30.8" y="72.1">8</text>
<text x="30.8" y="76.9">9</text>
<text x="30.8" y="80.1">10</text>
<text x="3.5" y="95.2">D</text>
<text x="274.9" y="95.2">D</text>
<text x="3.5" y="124.8">C</text>
<text x="274.9" y="124.8">C</text>
<text x="3.5" y="154.5">B</text>
<text x="275" y="154.5">B</text>
<text x="3.5" y="184.1">A</text>
<text x="274.9" y="184.1">A</text>
<text x="20.2" y="195.7">8</text>
<text x="54.6" y="195.7">7</text>
<text x="88.9" y="195.7">6</text>
<text x="123.2" y="195.7">5</text>
<text x="157.6" y="195.7">4</text>
<text x="191.9" y="195.7">3</text>
<text x="226.2" y="195.7">2</text>
<text x="260.4" y="195.7">1</text>
</g>
<g font-size="1.4" fill="#000080">
<text x="113.7" y="21.3">Text</text>
<text x="12.7" y="40.6">Differential Pair Input (RJ45 - CAT 5 | Non-shielded)</text>
<text x="63.2" y="40.6">DYNO Interface (AI1, 10V, -10V, GND)</text>
<text x="98.5" y="40.4">5V Linear Regulator</text>
<text x="161.8" y="40.6">Differential Receiver (RS-422 Standard)</text>
<text x="199.6" y="40.2">RC Filter</text>
<text x="222.4" y="40.2">Op-amp 2x Gain (non-inverting)</text>
<text x="21.4" y="46.2">J1</text>
<text x="65.5" y="43.6">J2</text>
<text x="67.1" y="46.5">1</text>
<text x="112.5" y="47.2">U1</text>
<text x="182.2" y="42.3">U2</text>
<text x="182.2" y="43.6">AM26LS32AIN</text>
<text x="200.3" y="45.6">V = 5 V</text>
<text x="200.3" y="47.2">F_Drive = 10 kHz</text>
<text x="200.3" y="42.8">Ripple=(V/2)/(f_drive*r1*(c7+c8)</text>
<text x="200.3" y="44.4">)</text>
<text x="222.9" y="42.8">r_5 = (gain - 1) * r_6</text>
<text x="27.7" y="52.4">2</text>
<text x="27.8" y="49.1">1</text>
<text x="40.6" y="53">R1</text>
<text x="66.9" y="49.8">2</text>
<text x="67" y="53">3</text>
<text x="112.7" y="48.5">TPS7A4901DGNT</text>
<text x="135.5" y="53.2">R2</text>
<text x="200.3" y="48.8">F_Cutoff = 50 Hz</text>
<text x="200.3" y="50.4">tau = 3.193 ms</text>
<text x="200.3" y="52">ripple = 78.450 mV</text>
<text x="233.6" y="51.2">1k</text>
<text x="233.6" y="48.3">R6</text>
<text x="241.1" y="51.2">U?A</text>
<text x="241.1" y="52.8">TLV272QDRQ1</text>
<text x="27.6" y="58.8">4</text>
<text x="27.7" y="55.6">3</text>
<text x="40.6" y="54.7">100</text>
<text x="66.9" y="56.2">4</text>
<text x="91.4" y="57.2">C1</text>
<text x="91.4" y="58.8">100nF</text>
<text x="102.7" y="57.1">C2</text>
<text x="102.7" y="58.7">10uF</text>
<text x="135.5" y="54.8">33k</text>
<text x="143.6" y="54.1">C4</text>
<text x="143.6" y="55.8">10nf</text>
<text x="151.1" y="54.1">C5</text>
<text x="151.1" y="55.8">10uF</text>
<text x="209.1" y="55.8">R4</text>
<text x="209.3" y="58.7">2k</text>
<text x="249" y="59.8">R7 can be bypassed</text>
<text x="254.4" y="57.1">47</text>
<text x="254.6" y="54.3">R7</text>
<text x="27.7" y="65.3">6</text>
<text x="27.7" y="62.1">5</text>
<text x="63.4" y="61.6">B4B-XH-AM</text>
<text x="127.9" y="62.1">C3</text>
<text x="127.9" y="63.7">10nf</text>
<text x="135.5" y="63.1">10k</text>
<text x="135.5" y="61.5">R3</text>
<text x="166.2" y="60.9">C6</text>
<text x="166.2" y="62.5">100nF</text>
<text x="203.3" y="63">C7</text>
<text x="203.3" y="64.6">100nF</text>
<text x="217.4" y="63">C8</text>
<text x="217.4" y="64.6">1.5uF</text>
<text x="229.8" y="64.1">1k</text>
<text x="229.8" y="62.4">R5</text>
<text x="249" y="61.4">with 0 Ω depending on</text>
<text x="249" y="63">measured dyno input</text>
<text x="249" y="64.6">characteristics.</text>
<text x="27.7" y="68.5">7</text>
<text x="27.7" y="71.8">8</text>
<text x="24.2" y="76.6">MNT 1</text>
<text x="24" y="79.8">MNT 2</text>
<text x="21.4" y="85">1-1734264-1</text>
</g>
<g font-size="1.4" fill="#800000">
<text x="72.5" y="46.9">ANALOG</text>
<text x="88.8" y="46.9">+10</text>
<text x="149" y="46.9">+5</text>
<text x="164" y="43">+5</text>
<text x="174.2" y="45.4">+Signal</text>
<text x="174.4" y="47">-Signal</text>
<text x="239.1" y="43">+10</text>
<text x="42.4" y="49.4">+Signal</text>
<text x="42.8" y="57.2">-Signal</text>
<text x="257.5" y="54.8">ANALOG</text>
<text x="99.7" y="71.9">GND</text>
<text x="77.2" y="72.1">GND</text>
<text x="88.3" y="72.1">GND</text>
<text x="124.9" y="72.1">GND</text>
<text x="133.3" y="72.1">GND</text>
<text x="163.2" y="72.1">GND</text>
<text x="172.2" y="72.1">GND</text>
<text x="194.6" y="72.1">GND</text>
<text x="200.3" y="72.2">GND</text>
<text x="214" y="72.1">GND</text>
<text x="227.6" y="72.1">GND</text>
<text x="238.6" y="72.1">GND</text>
</g>
<g font-size="1.3">
<text x="217.3" y="21.2">1</text>
<text x="219.7" y="24">REVISION</text>
<text x="238.2" y="24">DESCRIPTION</text>
<text x="259.6" y="24">DATE</text>
<text x="266.2" y="24">APPROVED</text>
<text x="262.6" y="172.3">*</text>
<text x="262.6" y="174">*</text>
<text x="274.1" y="169.2" transform="rotate(90 274.1 169.2)">1</text>
<text x="262.5" y="175.7">*</text>
<text x="262.6" y="177.1">*</text>
</g>
<g font-size="1.1">
<text x="198.2" y="173.1">APPROVALS</text>
<text x="210.8" y="173.1">DATE</text>
<text x="216.1" y="172.3">PROJECT</text>
<text x="193.3" y="175.4">ENG:</text>
<text x="193.3" y="177.8">DSN:</text>
<text x="197.8" y="176.4">wgbowley</text>
<text x="197.8" y="178.8">wgbowley</text>
<text x="215.9" y="178.6">PROJECT REVISION:</text>
<text x="233.7" y="178.5">DOCUMENT REVISION:</text>
<text x="251.5" y="178.5">DESIGN ITEM:</text>
<text x="193.3" y="180.3">CHK:</text>
<text x="193.3" y="185.1">BOM:</text>
<text x="196.8" y="183.3">REFERENCE DOCUMENTS</text>
<text x="197.8" y="181.1">*</text>
<text x="216.1" y="181.1">TITLE</text>
<text x="193.3" y="189.9">FAB DWG:</text>
<text x="193.5" y="187.5">ASSY DWG:</text>
<text x="216.9" y="187.5">SIZE</text>
<text x="220.8" y="187.5">CAGE CODE</text>
<text x="229.7" y="187.5">DWG NO.</text>
<text x="270" y="187.5">REV</text>
<text x="193.3" y="192.4">PCB DWG:</text>
<text x="215.9" y="192.4">SCALE:</text>
<text x="226.4" y="192.4">FILE NAME</text>
<text x="257.9" y="192.4">SHEET</text>
<text x="267.3" y="192.4">OF</text>
</g>
<g font-size=".8">
<text x="209.6" y="22.1">DWG. NO.</text>
<text x="214.3" y="22.1">REV. SHT.</text>
<text x="275.4" y="154.9" transform="rotate(90 275.4 154.9)">DWG. NO.</text>
<text x="275.4" y="166.3" transform="rotate(90 275.4 166.3)">REV. SHT.</text>
</g>
</svg>
